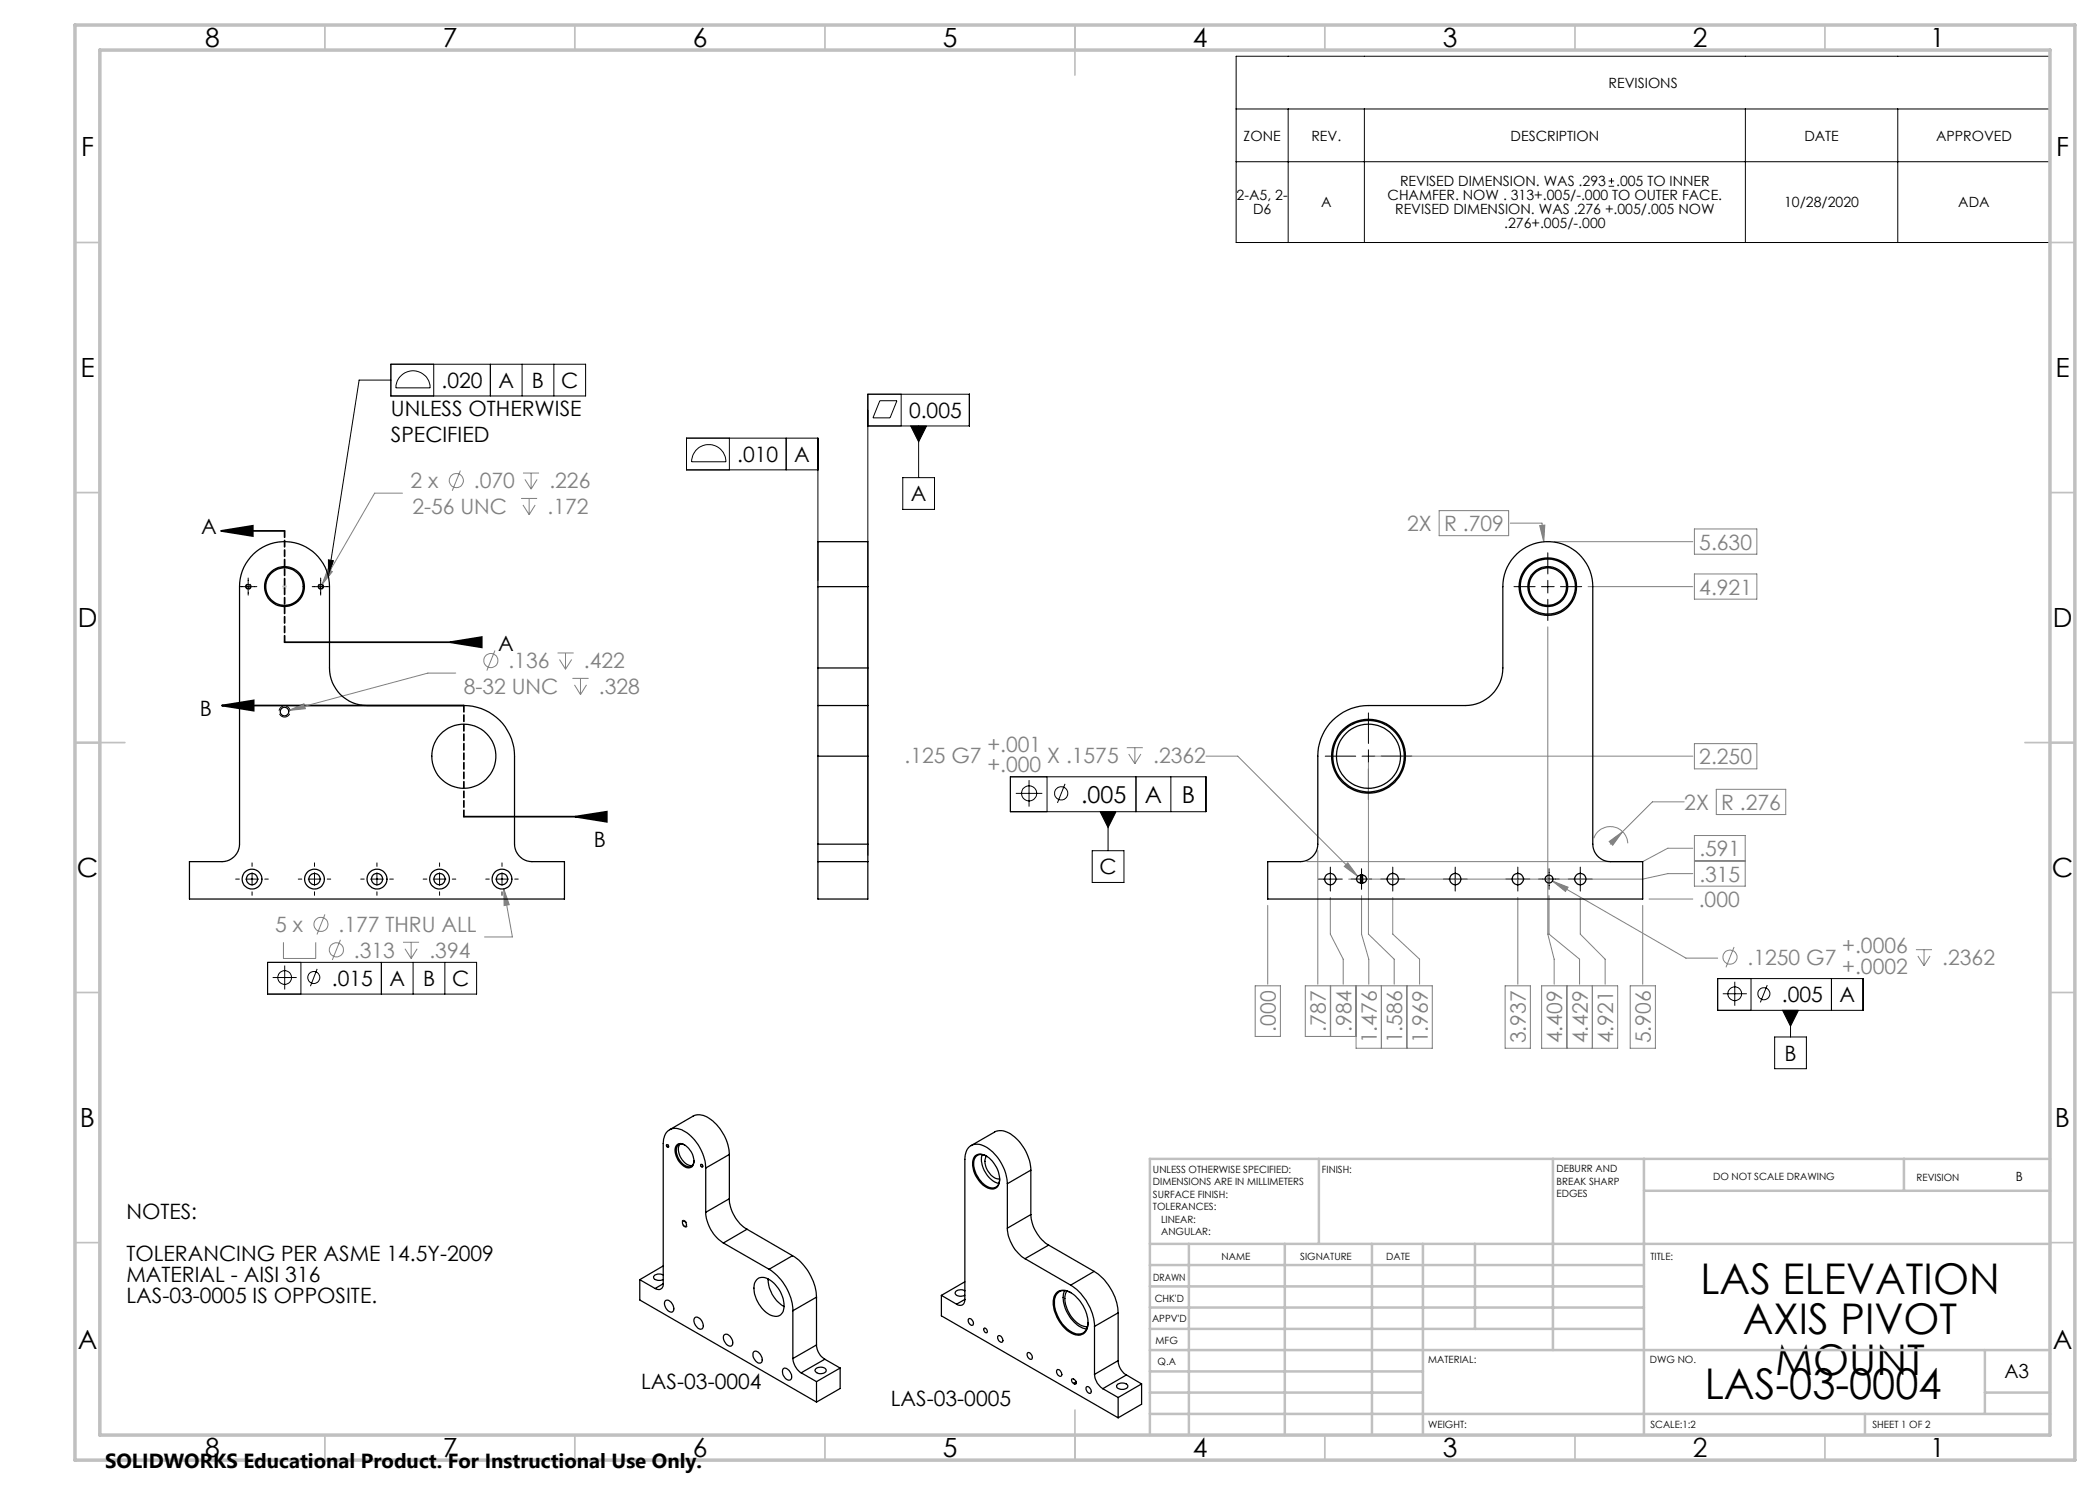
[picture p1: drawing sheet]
<svg xmlns="http://www.w3.org/2000/svg" width="420mm" height="297mm" viewBox="0 0 420 297" stroke-linecap="round" stroke-linejoin="round" font-family="sans-serif">
<g fill="none" stroke="#808080" stroke-width=".2">
<path d="M80.5 98.6h-5.6l-10.5 18.3M92.1 94.1l-1.6 4M104.2 99.7h3.2M104.6 94.6h3.2M105 95.9l1.2 1.9M105.8 99.7v3.2M106.2 94.6v3.2M107.4 95.9l-1.2 1.9M65.6 113.8l.9 .5-2.1 2.6zM104.6 101l1.2 1.9M107 101l-1.2 1.9M287.8 102.1h13.9v5h-13.9z"/>
<path d="M302 104.6h6.4l.4 3.8M307.9 105.1l1.1-.1-.2 3.4zM310.8 108.3h27.8M317.6 117.3h21M338.9 105.8h12.5v5h-12.5zM338.9 114.8h12.5v5h-12.5zM91.2 134.6h-5.6l-27.9 7.5M99 130.1l-1.6 4M111.5 130.6h3.2M111.9 131.9l1.2 1.9M113.1 130.6v3.2M114.3 131.9l-1.2 1.9"/>
<path d="M114.5 135.7h3.2M114.9 137l1.2 1.9M116.1 135.7v3.2M117.3 137l-1.2 1.9M309.6 125.4v61.4l1.2 5v5M57.7 142.1l3.1-1.3 .3 .9zM225.4 149.5h3.2M225.7 150.8l1.3 1.9M227 149.5v3.2M228.2 150.8l-1.2 1.9M241.2 151.2h6.3l24 24.1M273.7 152.5v34.3l5.1 5v5"/>
<path d="M275 151.2h63.6M338.9 148.7h12.5v5.1h-12.5zM343.3 157.9h13.9v5h-13.9zM100.8 177.8l1 3.1-1 .2zM100.8 177.8l1.7 9.6h-5.6M263.6 170.1v26.7M266.1 179.5v7.3l2.5 5v5M268.9 173.3l.7-.7 1.9 2.7zM272.3 179.1v7.7l1.5 5v5M278.6 179.5v7.3l5.3 5v5M303.6 179.5v17.3M309.8 179.1v7.7l6.1 5v5"/>
<path d="M310.5 176.2l3.1 1.2-.5 .9zM310.5 176.2l26.7 15.4h6.3M316.1 179.5v7.3l4.9 5v5M318.8 167.6a3.5 3.5 0 0 1 3.8-2.3 3.5 3.5 0 0 1 2.9 3.4M321.8 168.3l2.7-2-2 2.7zM324.5 166.3l-2.4 2.5M329.8 179.8h8.8M336.8 160.4h-6.3l-6 5.9M338.6 174.7h-5l-5.1 1.1h-58.8M338.6 169.6h-5l-5.1 2.7h-67.2M338.9 167.1h10.1v5.1h-10.1zM338.9 172.2h10.1v5h-10.1z"/>
<path d="M56.7 188.5v3.2h6.4v-3.2M65 182.9l-1.6 4M68.1 188l-1.6 4M80.6 188.5h3.2M81 189.8l1.2 1.9M82.2 188.5v3.2M83.4 189.8l-1.2 1.9M251 197.2h5.1v10.1h-5.1zM253.5 181.1v15.7M261.1 197.2h5v10.1h-5zM271.2 197.2v12.5h10.1v-12.5h-15.2v10.1h5.1M276.3 197.2v12.5"/>
<path d="M281.4 197.2h5.1v12.5h-5.1zM301 197.2h5.1v12.5h-5.1zM308.3 197.2h5v12.5h-5zM313.4 197.2h10.1v12.5h-10.1zM318.5 197.2v12.5M326 197.2h5.1v12.5h-5.1zM328.5 181.1v15.7M346.8 189.4l-1.6 4.1M383.2 189.9h3.2M383.6 191.2l1.2 1.9M384.8 189.9v3.2M386 191.2l-1.2 1.9"/>
<circle cx="91.3" cy="96.1" r="1.42"/>
<circle cx="98.2" cy="132.1" r="1.41"/>
<circle cx="64.2" cy="184.9" r="1.42"/>
<circle cx="67.3" cy="190" r="1.41"/>
<circle cx="346" cy="191.4" r="1.41"/>
</g>
<g fill="none" stroke="#000" stroke-width=".2">
<path d="M247.2 11.3h162.8v37.2h-162.8zM247.2 21.8h162.8M247.2 32.3h162.8M257.6 21.8v26.7M272.9 21.8v26.7M321.7 37.2h1.1M321.7 36.2h1.1M322.3 35.6v1.1M349.1 21.8v26.7M379.6 21.8v26.7M78.2 72.8h38.9v6.4h-38.9zM78.2 76h-6.4l-6.1 39.3"/>
<path d="M80 75.4a3.4 3.4 0 0 1 3.8-1 3.4 3.4 0 0 1 2.2 3.2h-6.8v-.3a3.1 3.1 0 0 1 .8-1.9zM86.7 72.8v6.4M98.1 72.8v6.4M104.4 72.8v6.4M110.8 72.8v6.4M180.2 78.8v6.4M139.3 90a3.5 3.5 0 0 1 3.7-.8 3.5 3.5 0 0 1 2.2 3.2h-6.9a3.4 3.4 0 0 1 1-2.4zM145.9 87.6v6.4M157.2 87.6v6.4M163.6 94h-26.3v-6.4h26.3v28.5M173.6 85.2h20.3v-6.4h-20.3v92.3M176 80.1h3.4l-1.4 3.5h-3.4z"/>
<path d="M180.6 95.5h6.3v6.4h-6.3zM182.1 85.2h3.2l-1.6 3.2zM183.7 85.2v10.3M47.9 117.3h3.5M49.6 115.6v3.4M62.4 117.3h3.5M64.1 115.6v3.4M65.7 112l1 .1-1 3.2zM302.8 117.3h4.2M308.3 117.3h2.5M309.6 110.6v4.2M309.6 116.1v2.5"/>
<path d="M309.6 119.9v4.2M312.1 117.3h4.2M202.1 155.4h39.1v6.9h-39.1zM203.2 158.7h5.3M205.8 156v5.3M209.4 155.4v6.9M213 156.8l-1.5 3.8M227.2 155.4v6.9M234.2 155.4v6.9M265 151.2h6.1M272.4 151.2h2.6M273.7 142.6v6.1"/>
<path d="M273.7 150v2.5M273.7 153.8v6.1M276.2 151.2h6.2M47.1 175.8h.8M49.1 175.8h2.6M50.4 172.6v.7M50.4 174.6v2.5M50.4 178.4v.7M53 175.8h.7M59.7 175.8h.7M61.6 175.8h2.6M62.9 172.6v.7"/>
<path d="M62.9 174.6v2.5M62.9 178.4v.7M65.4 175.8h.7M72.1 175.8h.7M74.1 175.8h2.6M75.4 172.6v.7M75.4 174.6v2.5M75.4 178.4v.7M77.9 175.8h.8M84.6 175.8h.8M86.6 175.8h2.6M87.9 172.6v.7"/>
<path d="M87.9 174.6v2.5M87.9 178.4v.7M90.5 175.8h.7M97.2 175.8h.7M99.1 175.8h2.6M100.4 172.6v.7M100.4 174.6v2.5M100.4 178.4v.7M102.9 175.8h.7M218.4 170.1h6.4v6.4h-6.4zM220 162.3h3.2l-1.6 3.2zM221.6 162.3v7.8"/>
<path d="M263.7 175.8h4.8M266.1 173.4v4.8M270.2 175.8h4.2M272.3 173.7v4.2M276.2 175.8h4.8M278.6 173.4v4.8M288.7 175.8h4.7M291 173.4v4.8M301.2 175.8h4.8M303.6 173.4v4.8M307.7 175.8h4.2M309.8 173.7v4.2"/>
<path d="M313.7 175.8h4.8M316.1 173.4v4.8M53.5 192.5h41.8v6.3h-41.8zM54.5 195.5h4.8M56.9 193.1v4.8M60.2 192.5v6.3M63.4 193.8l-1.3 3.4M76.3 192.5v6.3M82.6 192.5v6.3M89 192.5v6.3M343.5 195.7h29.1v6.4h-29.1zM344.6 198.8h4.8"/>
<path d="M347 196.4v4.8M350.2 195.7v6.4M353.4 197l-1.3 3.5M366.3 195.7v6.4M354.9 207.4h6.4v6.3h-6.4zM356.5 202.1h3.2l-1.6 3.1zM358.1 202.1v5.3"/>
<circle cx="205.8" cy="158.7" r="1.51"/>
<circle cx="212.2" cy="158.7" r="1.33"/>
<circle cx="56.9" cy="195.5" r="1.37"/>
<circle cx="62.8" cy="195.5" r="1.2"/>
<circle cx="347" cy="198.7" r="1.38"/>
<circle cx="352.8" cy="198.7" r="1.2"/>
</g>
<path d="M44.2 106.2l6.4-1v2zM44.2 106.2h12.7M56.9 128.4h33.1M90 128.4l6.3-1v2.1zM44.4 141.1l6.3-1v2zM44.4 141.1h48.3M92.7 163.3h22.3M115 163.3l6.4-1v2.1z" fill="none" stroke="#000" stroke-width=".35"/>
<path d="M56.4 117.3h1M56.6 117l.7 .7M56.9 116.8v1M57.3 117l-.7 .7" fill="none" stroke="#c0c0c0" stroke-width=".2"/>
<path d="M49.7 117.8a.55 .55 0 0 1-.5-.7 .55 .55 0 0 1 .9-.1 .55 .55 0 0 1-.3 .8h-.1M64.2 117.8a.55 .55 0 0 1-.5-.7 .55 .55 0 0 1 .9-.1 .55 .55 0 0 1-.3 .8h-.1" fill="none" stroke="#000" stroke-width=".2" stroke-dasharray="1.3 .6" stroke-dashoffset="-.1" stroke-linecap="butt"/>
<path d="M56.9 143.4a1.11 1.11 0 0 1-1-1.6 1.11 1.11 0 0 1 1.9-.1 1.11 1.11 0 0 1-.7 1.7h-.2" fill="none" stroke="#000" stroke-width=".2" stroke-dasharray="1.3 .6" stroke-linecap="butt"/>
<path d="M133.5 229.5l-.1-.1a.29 .29 0 0 1-.2-.4 .29 .29 0 0 1 .4-.2 .29 .29 0 0 1 .1 .4 .18 .18 0 0 1 0 .2 .18 .18 0 0 1-.2 .1M140.3 233.4l-.1-.1a.29 .29 0 0 1-.2-.4 .29 .29 0 0 1 .4-.1 .29 .29 0 0 1 .2 .3 .18 .18 0 0 1 0 .3 .18 .18 0 0 1-.3 0" fill="none" stroke="#000" stroke-width=".2" stroke-dasharray="1.3 .6" stroke-dashoffset=".9" stroke-linecap="butt"/>
<path d="M136.9 245.3a.75 .75 0 0 1-.2-1.2 .86 .86 0 0 1 .5 1.3l-.3-.1" fill="none" stroke="#000" stroke-width=".2" stroke-dasharray="1.3 .6" stroke-dashoffset=".7" stroke-linecap="butt"/>
<path d="M56.9 106.2v22.2M92.8 141.1v22.2" fill="none" stroke="#000" stroke-width=".35" stroke-dasharray="1.3 .6"/>
<g fill="none" stroke="#c0c0c0" stroke-width=".35">
<path d="M65 5v5M115 5v5M165 5v5M215 5v10M265 5v5M315 5v5M365 5v5M15 48.5h5M410 48.5h5M15 98.5h5M410 98.5h5M15 148.5h10"/>
<path d="M405 148.5h10M15 198.5h5M410 198.5h5M15 248.5h5M410 248.5h5M65 287v5M115 287v5M165 287v5M215 282v10M265 287v5M315 287v5M365 287v5"/>
</g>
<g fill="none" stroke="#c0c0c0" stroke-width=".5">
<path d="M263.8 231.8v17M310.6 231.8v38.2M328.8 231.8v55.2M328.8 238.2h81.2M380.8 231.8v6.4M410 231.8h-180v55.2M230 248.8h180M230 257.3h98.8M230 253h98.8M237.8 248.8v38.2M257 248.8v38.2M274.4 248.8v38.2"/>
<path d="M284.6 248.8v38.2M295 248.8v17M230 265.8h98.8M230 261.5h98.8M230 278.5h54.6M230 274.3h54.6M230 270h180M397 278.5h13M397 270v12.8M230 282.8h180M373 282.8v4.2"/>
</g>
<path d="M15 5h400v287h-400zM20 10h390v277h-390z" fill="none" stroke="#c0c0c0" stroke-width=".7"/>
<g fill="#000">
<path d="M182.1 85.2l1.6 3.2 1.6-3.2zM356.5 202.1l1.6 3.1 1.6-3.1zM220 162.3l1.6 3.2 1.6-3.2z"/>
<path d="M44.2 106.2l6.4-1v2zM90 128.4l6.3-1v2.1zM44.4 141.1l6.3-1v2zM115 163.3l6.4-1v2.1z"/>
</g>
<path d="M100.8 177.8v3.3l1-.2zM65.6 113.8l-1.2 3.1 2.1-2.6zM57.7 142.1l3.4-.4-.3-.9zM310.5 176.2l2.6 2.1 .5-.9zM269.6 172.6l-.7 .7 2.6 2zM321.8 168.3l.7 .7 2-2.7zM307.9 105.1l.9 3.3 .2-3.4z" fill="#808080"/>
<path d="M65.7 112l1 .1-1 3.2z" fill="#000"/>
<g fill="none" stroke="#000" stroke-width=".25">
<path d="M50.7 110.8a9 9 0 0 1 9.8-1.8 9 9 0 0 1 5.4 8.3v16.3a7.5 7.5 0 0 0 7.5 7.5h19.3a10.1 10.1 0 0 1 10.2 10.1v17.6a3.5 3.5 0 0 0 3.5 3.5h6.5v7.5h-75v-7.5h6.5a3.5 3.5 0 0 0 3.5-3.5v-51.5a8.9 8.9 0 0 1 2.8-6.5zM163.6 117.3v-9h10v9M163.6 117.3v16.3M163.6 117.3h10M173.6 117.3v16.3M163.6 133.6v7.5M163.6 133.6h10M173.6 133.6v7.5M163.6 141.1v10.1M163.6 141.1h10M163.6 151.2v17.6M163.6 151.2h10"/>
<path d="M173.6 141.1v10.1M173.6 151.2v17.6M266.5 144.1a10.2 10.2 0 0 1 7.2-3h19.4a7.5 7.5 0 0 0 7.5-7.5v-16.3a9 9 0 0 1 9-9 9 9 0 0 1 9 9v51.5a3.5 3.5 0 0 0 3.5 3.5h6.4v7.5h-75v-7.5h6.6a3.5 3.5 0 0 0 3.5-3.5v-17.6a10 10 0 0 1 2.9-7.1zM163.6 168.8v3.5M163.6 172.3h10M163.6 172.3v7.5h10v-7.5M163.6 168.8h10M173.6 168.8v3.5M272.1 175a.79 .79 0 0 0-.8 .8 .79 .79 0 0 0 .8 .8M272.1 175h.4M272.1 176.6h.4M272.1 175.8h.4"/>
<path d="M272.1 175v1.6M272.5 175a.79 .79 0 0 1 .8 .8 .79 .79 0 0 1-.8 .8M272.5 175v1.6M133.3 229a.27 .27 0 0 1 .3 .1 .27 .27 0 0 1 0 .3zM133.9 226l4.7-2.8a3.6 3.6 0 0 1 4 1 9.6 9.6 0 0 1 3.3 6.7M135.4 229a1.53 1.53 0 0 1 2.2 .5 3.4 3.4 0 0 1 .9 3.7 1.43 1.43 0 0 1-2.2-.3 3.5 3.5 0 0 1-1.1-3.7zM136 228.8a3.1 3.1 0 0 0 .9 3.7l1 .6h.6M136.9 229a1.08 1.08 0 0 0-1.3 0 1.08 1.08 0 0 0-.3 1.2 3.3 3.3 0 0 0 2.7 3.2l.5-.4 .3-.8M140.2 232.9a.26 .26 0 0 1 .3 .1 .26 .26 0 0 1-.2 .4l-.1-.2zM141.1 233.6a8.9 8.9 0 0 0-5.1-7.8 2.39 2.39 0 0 0-3.3 2.5l-.1 28.4M141.1 233.6v8.9M145.9 239.7a7.6 7.6 0 0 0 3.5 6.1"/>
<path d="M145.9 230.9l-4.8 2.7M145.9 239.7l-4.8 2.8M145.9 230.9v8.8M194.2 229.1l4.7-2.7a3.4 3.4 0 0 1 4 1 9.4 9.4 0 0 1 3.3 6.6M194.9 231.3a2.01 2.01 0 0 1 2.9 .3 5.2 5.2 0 0 1 1.9 5.5 1.61 1.61 0 0 1-2.5 .4 5.3 5.3 0 0 1-2.4-5.9zM196.4 230.9a5.1 5.1 0 0 0 3.4 5.8M197.3 231.2a3.3 3.3 0 0 0 1.1 4l.8 .5 .7 .1M197.3 231.2a1.63 1.63 0 0 0-1.9-.1 1.63 1.63 0 0 0-.7 1.8 5.2 5.2 0 0 0 3.7 4.7 1.52 1.52 0 0 0 1.5-1.9M201.5 236.7a9 9 0 0 0-5.2-7.7 2.39 2.39 0 0 0-3.3 2.4v28.5M201.5 236.7v8.9M206.2 234l-4.7 2.7M206.2 234v8.9"/>
<path d="M128 255.9v4.1l35.3 20.4M128 255.9l3 1.8M132.6 256.7a1 1 0 0 1-.4 1.1 1 1 0 0 1-1.2-.1M132.6 255a1.42 1.42 0 0 0-1.9 .4 1.36 1.36 0 0 0 1.9 .5M132.6 253.2l-4.6 2.7M132.6 256.7l-1.6 1M136.6 244.3a.65 .65 0 0 1 .6 .3 .65 .65 0 0 1 0 .7 .71 .71 0 0 1-.6-1zM141.1 242.5a7.8 7.8 0 0 0 3.6 6.1M144.7 248.6l9.1 5.3M149.4 245.8l-4.7 2.8M149.4 245.8l9.1 5.3M151.4 255.9a2.12 2.12 0 0 1 2.8 .2 6.2 6.2 0 0 1 2.4 6.2 1.77 1.77 0 0 1-2.7 .6 6.3 6.3 0 0 1-3-6.3z"/>
<path d="M153.6 255.8a6.5 6.5 0 0 0 3.2 5.5M153.8 253.9a10.4 10.4 0 0 1 4.8 8.2M158.5 251.1a10.6 10.6 0 0 1 4.8 8.3M158.5 251.1l-4.7 2.8M163.3 259.4v9.6M163.3 259.4l-4.7 2.7M188.3 259.1v4.1l35.3 20.4M188.3 259.1l3 1.7M192.9 258.2a1.39 1.39 0 0 0-1.9 .4 1.3 1.3 0 0 0 2 .4M192.9 258.2h.1M193 259.9a1 1 0 0 1-.5 1.1 1 1 0 0 1-1.2-.2M193 256.4l-4.7 2.7"/>
<path d="M193 259.9l-1.7 .9M201.5 245.6a7.8 7.8 0 0 0 3.5 6.1M205 251.7l9.1 5.3M206.2 242.9a7.9 7.9 0 0 0 3.5 6.1M206.2 242.9l-4.7 2.7M209.7 249l-4.7 2.7M209.7 249l9.1 5.3M211.4 258.4a2.65 2.65 0 0 1 3.4 .6 7.2 7.2 0 0 1 2.7 6.6 2.04 2.04 0 0 1-3.4 1 7.2 7.2 0 0 1-3.3-7.2zM212.9 258.1a6.5 6.5 0 0 0 2.3 6.6l1.3 .9 .8 .2M213.4 258.2a5.1 5.1 0 0 0 1.1 5.5 3.8 3.8 0 0 0 3 1.7M214.1 257a10.7 10.7 0 0 1 4.8 8.3M214.2 258.5a2.02 2.02 0 0 0-2.4-.1 2.02 2.02 0 0 0-.9 2.1 6.9 6.9 0 0 0 4.5 6.3 2 2 0 0 0 2.2-2.3"/>
<path d="M218.8 254.3a10.7 10.7 0 0 1 4.8 8.3M218.8 254.3l-4.7 2.7M133.1 260.1a1.44 1.44 0 0 1 1.7 1.7 .64 .64 0 0 1-.5 .7 .64 .64 0 0 1-.8-.4 1.52 1.52 0 0 1-.4-2zM139 263.5a1.43 1.43 0 0 1 1.7 1.5 .66 .66 0 0 1-.4 .8 .66 .66 0 0 1-.9-.3 1.52 1.52 0 0 1-.4-2zM144.8 267a.84 .84 0 0 1 1.4 .5 1.16 1.16 0 0 1 0 1.7 1.77 1.77 0 0 1-1.4-2.2zM150.8 270.3a1.43 1.43 0 0 1 1.6 1.4 .67 .67 0 0 1-.3 .9 .67 .67 0 0 1-.9-.3 1.52 1.52 0 0 1-.4-2zM156.7 273.8a1.2 1.2 0 0 1 1.5 .9 .84 .84 0 0 1-.4 1.3 1.67 1.67 0 0 1-1.1-2.2zM158.6 271.7a3.8 3.8 0 0 0 1.6 2.9M158.6 262.1v9.6M160.2 274.6l3.1 1.7M163.1 273.8a1.44 1.44 0 0 1 2.1 .2 1.23 1.23 0 0 1-2 .4l-.2-.4zM163.3 269a3.5 3.5 0 0 0 1.7 2.8"/>
<path d="M163.3 276.3v4.1M163.3 269l-4.7 2.7M165 271.8l-4.8 2.8M165 271.8l3 1.8M168 273.6l-4.7 2.7M168 273.6v4.1l-4.7 2.7M193.7 263.8a.8 .8 0 0 1 .8 .4 .8 .8 0 0 1 0 .8 .9 .9 0 0 1-.8-1.2zM196.9 265.6a.59 .59 0 0 1 .4 1 .61 .61 0 0 1-.4-1zM199.6 267.2a.77 .77 0 0 1 .8 .3 .77 .77 0 0 1 0 .9 .85 .85 0 0 1-.8-1.2zM205.6 270.5a.86 .86 0 0 1 .7 1.3 .86 .86 0 0 1-.7-1.3zM211.5 273.9a.88 .88 0 0 1 .7 1.3 .86 .86 0 0 1-.7-1.3zM214.7 276.7a.5 .5 0 0 1-.4-.4 .5 .5 0 0 1 .3-.5 .67 .67 0 0 1 .5 1h-.2"/>
<path d="M214.7 276.7l.2 .1M215.2 276.4l-.5 .3M215.3 276.6l-.4 .2M217.3 277.4a.81 .81 0 0 1 .8 .4 .81 .81 0 0 1-.1 .9 .94 .94 0 0 1-.7-1.3zM218.9 274.9a3.9 3.9 0 0 0 1.7 2.8M218.9 265.3v9.6M220.6 277.7l3 1.8M223.6 276.8a1.35 1.35 0 0 1 2 .5 1.37 1.37 0 0 1-2.3 .1v-.3zM223.6 272.1a3.5 3.5 0 0 0 1.7 2.9M223.6 262.6v9.5M223.6 279.5v4.1M223.6 262.6l-4.7 2.7"/>
<path d="M223.6 272.1l-4.7 2.8M225.3 275l-4.7 2.7M225.3 275l3 1.8M228.3 276.8l-4.7 2.7M228.3 276.8v4l-4.7 2.8"/>
<circle cx="49.7" cy="117.3" r=".44"/>
<circle cx="56.9" cy="117.3" r="4"/>
<circle cx="56.9" cy="117.3" r="3.7"/>
<circle cx="64.2" cy="117.3" r=".44"/>
<circle cx="309.6" cy="117.3" r="4"/>
<circle cx="309.6" cy="117.3" r="3.7"/>
<circle cx="309.6" cy="117.3" r="5.5"/>
<circle cx="309.6" cy="117.3" r="5.8"/>
<circle cx="56.9" cy="142.3" r=".86"/>
<circle cx="92.8" cy="151.2" r="6.4"/>
<circle cx="273.7" cy="151.2" r="6.4"/>
<circle cx="273.7" cy="151.2" r="7.2"/>
<circle cx="273.7" cy="151.2" r="7.4"/>
<circle cx="50.4" cy="175.8" r="1.99"/>
<circle cx="50.4" cy="175.8" r="1.13"/>
<circle cx="62.9" cy="175.8" r="1.99"/>
<circle cx="62.9" cy="175.8" r="1.13"/>
<circle cx="75.4" cy="175.8" r="1.13"/>
<circle cx="75.4" cy="175.8" r="2"/>
<circle cx="87.9" cy="175.8" r="1.99"/>
<circle cx="87.9" cy="175.8" r="1.13"/>
<circle cx="100.4" cy="175.8" r="1.99"/>
<circle cx="100.4" cy="175.8" r="1.13"/>
<circle cx="266.1" cy="175.8" r="1.13"/>
<circle cx="278.6" cy="175.8" r="1.13"/>
<circle cx="291.1" cy="175.8" r="1.12"/>
<circle cx="303.6" cy="175.8" r="1.13"/>
<circle cx="309.8" cy="175.8" r=".78"/>
<circle cx="316.1" cy="175.8" r="1.13"/>
</g>
<g font-size="8.5">
<text x="340.1" y="258.8">LAS ELEVATION</text>
<text x="348.6" y="266.9">AXIS PIVOT</text>
<text x="355" y="275">MOUNT</text>
<text x="340.9" y="279.7">LAS-03-0004</text>
</g>
<g font-size="5.3">
<text x="41" y="9.5">8</text>
<text x="88.5" y="9.5">7</text>
<text x="138.5" y="9.5">6</text>
<text x="188.5" y="9.5">5</text>
<text x="238.5" y="9.5">4</text>
<text x="288.5" y="9.5">3</text>
<text x="338.5" y="9.5">2</text>
<text x="386" y="9.5">1</text>
<text x="16.2" y="31.2">F</text>
<text x="411.2" y="31.2">F</text>
<text x="16.1" y="75.5">E</text>
<text x="411.1" y="75.5">E</text>
<text x="15.5" y="125.5">D</text>
<text x="410.5" y="125.5">D</text>
<text x="15.4" y="175.5">C</text>
<text x="410.4" y="175.5">C</text>
<text x="16" y="225.5">B</text>
<text x="411" y="225.5">B</text>
<text x="15.5" y="269.8">A</text>
<text x="410.5" y="269.8">A</text>
<text x="41" y="291.5">8</text>
<text x="88.5" y="291.5">7</text>
<text x="138.5" y="291.5">6</text>
<text x="188.5" y="291.5">5</text>
<text x="238.5" y="291.5">4</text>
<text x="288.5" y="291.5">3</text>
<text x="338.5" y="291.5">2</text>
<text x="386" y="291.5">1</text>
</g>
<g font-size="4.7">
<text x="216.2" y="160.6">.005</text>
<text x="229" y="160.6">A</text>
<text x="236.4" y="160.6">B</text>
</g>
<g font-size="4.2">
<text x="88.3" y="77.6">.020</text>
<text x="99.7" y="77.6">A</text>
<text x="106.4" y="77.6">B</text>
<text x="112.2" y="77.6">C</text>
<text x="78.2" y="83.3">UNLESS OTHERWISE</text>
<text x="181.8" y="83.6">0.005</text>
<text x="78.2" y="88.3">SPECIFIED</text>
<text x="147.5" y="92.4">.010</text>
<text x="158.8" y="92.4">A</text>
<text x="182.2" y="100.3">A</text>
<text x="40.2" y="106.9">A</text>
<text x="99.6" y="130.2">A</text>
<text x="40" y="143.3">B</text>
<text x="118.8" y="169.4">B</text>
<text x="219.9" y="174.9">C</text>
<text x="66.4" y="197.2">.015</text>
<text x="77.9" y="197.2">A</text>
<text x="84.6" y="197.2">B</text>
<text x="90.5" y="197.2">C</text>
<text x="356.4" y="200.5">.005</text>
<text x="367.9" y="200.5">A</text>
<text x="356.9" y="212.1">B</text>
<text x="25.3" y="243.9">NOTES:</text>
<text x="25.3" y="252.2">TOLERANCING PER ASME 14.5Y-2009</text>
<text x="25.3" y="256.4">MATERIAL - AISI 316</text>
<text x="25.3" y="260.5">LAS-03-0005 IS OPPOSITE.</text>
<text x="128.2" y="277.8">LAS-03-0004</text>
<text x="178.2" y="281.2">LAS-03-0005</text>
</g>
<g font-size="4.2" fill="#808080">
<text x="82.1" y="97.7">2 x</text>
<text x="94.8" y="97.7">.070</text>
<text x="109.9" y="97.7">.226</text>
<text x="82.5" y="102.7">2-56 UNC</text>
<text x="109.5" y="102.7">.172</text>
<text x="281.4" y="106.2">2X</text>
<text x="288.8" y="106.2">R .709</text>
<text x="339.9" y="109.9">5.630</text>
<text x="339.9" y="118.9">4.921</text>
<text x="101.7" y="133.6">.136</text>
<text x="116.8" y="133.6">.422</text>
<text x="92.7" y="138.7">8-32 UNC</text>
<text x="119.8" y="138.7">.328</text>
<text x="180.9" y="152.6">.125 G7</text>
<text x="197.5" y="150.3">+.001</text>
<text x="197.5" y="154.4">+.000</text>
<text x="209.4" y="152.6">X .1575</text>
<text x="230.6" y="152.6">.2362</text>
<text x="339.9" y="152.8">2.250</text>
<text x="336.9" y="162">2X</text>
<text x="344.3" y="162">R .276</text>
<text x="339.9" y="171.2">.591</text>
<text x="339.9" y="176.3">.315</text>
<text x="339.7" y="181.4">.000</text>
<text x="55" y="186.4">5 x</text>
<text x="67.7" y="186.4">.177 THRU ALL</text>
<text x="70.8" y="191.5">.313</text>
<text x="85.9" y="191.5">.394</text>
<text x="368.5" y="190.7">+.0006</text>
<text x="349.5" y="193">.1250 G7</text>
<text x="368.5" y="194.8">+.0002</text>
<text x="388.5" y="193">.2362</text>
<text x="255.2" y="206.3" transform="rotate(-90 255.2 206.3)">.000</text>
<text x="265.2" y="206.3" transform="rotate(-90 265.2 206.3)">.787</text>
<text x="270.3" y="206.3" transform="rotate(-90 270.3 206.3)">.984</text>
<text x="275.4" y="208.7" transform="rotate(-90 275.4 208.7)">1.476</text>
<text x="280.4" y="208.7" transform="rotate(-90 280.4 208.7)">1.586</text>
<text x="285.5" y="208.7" transform="rotate(-90 285.5 208.7)">1.969</text>
<text x="305.2" y="208.7" transform="rotate(-90 305.2 208.7)">3.937</text>
<text x="312.4" y="208.7" transform="rotate(-90 312.4 208.7)">4.409</text>
<text x="317.5" y="208.7" transform="rotate(-90 317.5 208.7)">4.429</text>
<text x="322.6" y="208.7" transform="rotate(-90 322.6 208.7)">4.921</text>
<text x="330.2" y="208.7" transform="rotate(-90 330.2 208.7)">5.906</text>
</g>
<text font-size="4.1" x="21" y="293.7">SOLIDWORKS Educational Product. For Instructional Use Only.</text>
<text font-size="3.9" x="400.9" y="275.5">A3</text>
<g font-size="2.8">
<text x="321.7" y="17.6">REVISIONS</text>
<text x="248.7" y="28.1">ZONE</text>
<text x="262.3" y="28.1">REV.</text>
<text x="302.1" y="28.1">DESCRIPTION</text>
<text x="360.9" y="28.1">DATE</text>
<text x="387.2" y="28.1">APPROVED</text>
<text x="247.3" y="40.1">2-A5, 2-</text>
<text x="264.2" y="41.5">A</text>
<text x="277.5" y="40.1">CHAMFER. NOW . 313+.005/-.000 TO OUTER FACE.</text>
<text x="280" y="37.2">REVISED DIMENSION. WAS .293</text>
<text x="323.2" y="37.2">.005 TO INNER</text>
<text x="356.8" y="41.5">10/28/2020</text>
<text x="391.7" y="41.5">ADA</text>
<text x="250.6" y="42.9">D6</text>
<text x="279" y="42.9">REVISED DIMENSION. WAS .276 +.005/.005 NOW</text>
<text x="300.8" y="45.7">.276+.005/-.000</text>
</g>
<text font-size="2.5" x="403.2" y="236.1">B</text>
<g font-size="2">
<text x="230.6" y="234.6">UNLESS OTHERWISE SPECIFIED:</text>
<text x="230.6" y="237.1">DIMENSIONS ARE IN MILLIMETERS</text>
<text x="230.6" y="239.6">SURFACE FINISH:</text>
<text x="264.4" y="234.6">FINISH:</text>
<text x="311.3" y="234.5">DEBURR AND</text>
<text x="311.3" y="237">BREAK SHARP</text>
<text x="311.3" y="239.5">EDGES</text>
<text x="342.6" y="236">DO NOT SCALE DRAWING</text>
<text x="383.3" y="236.2">REVISION</text>
<text x="230.6" y="242.1">TOLERANCES:</text>
<text x="232.2" y="244.6">LINEAR:</text>
<text x="232.2" y="247.1">ANGULAR:</text>
<text x="244.3" y="252">NAME</text>
<text x="260" y="251.9">SIGNATURE</text>
<text x="277.2" y="251.9">DATE</text>
<text x="330.1" y="251.9">TITLE:</text>
<text x="230.6" y="256.1">DRAWN</text>
<text x="230.9" y="260.3">CHK'D</text>
<text x="230.4" y="264.4">APPV'D</text>
<text x="231.1" y="268.8">MFG</text>
<text x="231.5" y="273">Q.A</text>
<text x="285.6" y="272.5">MATERIAL:</text>
<text x="330" y="272.5">DWG NO.</text>
<text x="285.6" y="285.5">WEIGHT:</text>
<text x="330.1" y="285.6">SCALE:1:2</text>
<text x="374.5" y="285.6">SHEET 1 OF 2</text>
</g>
</svg>
